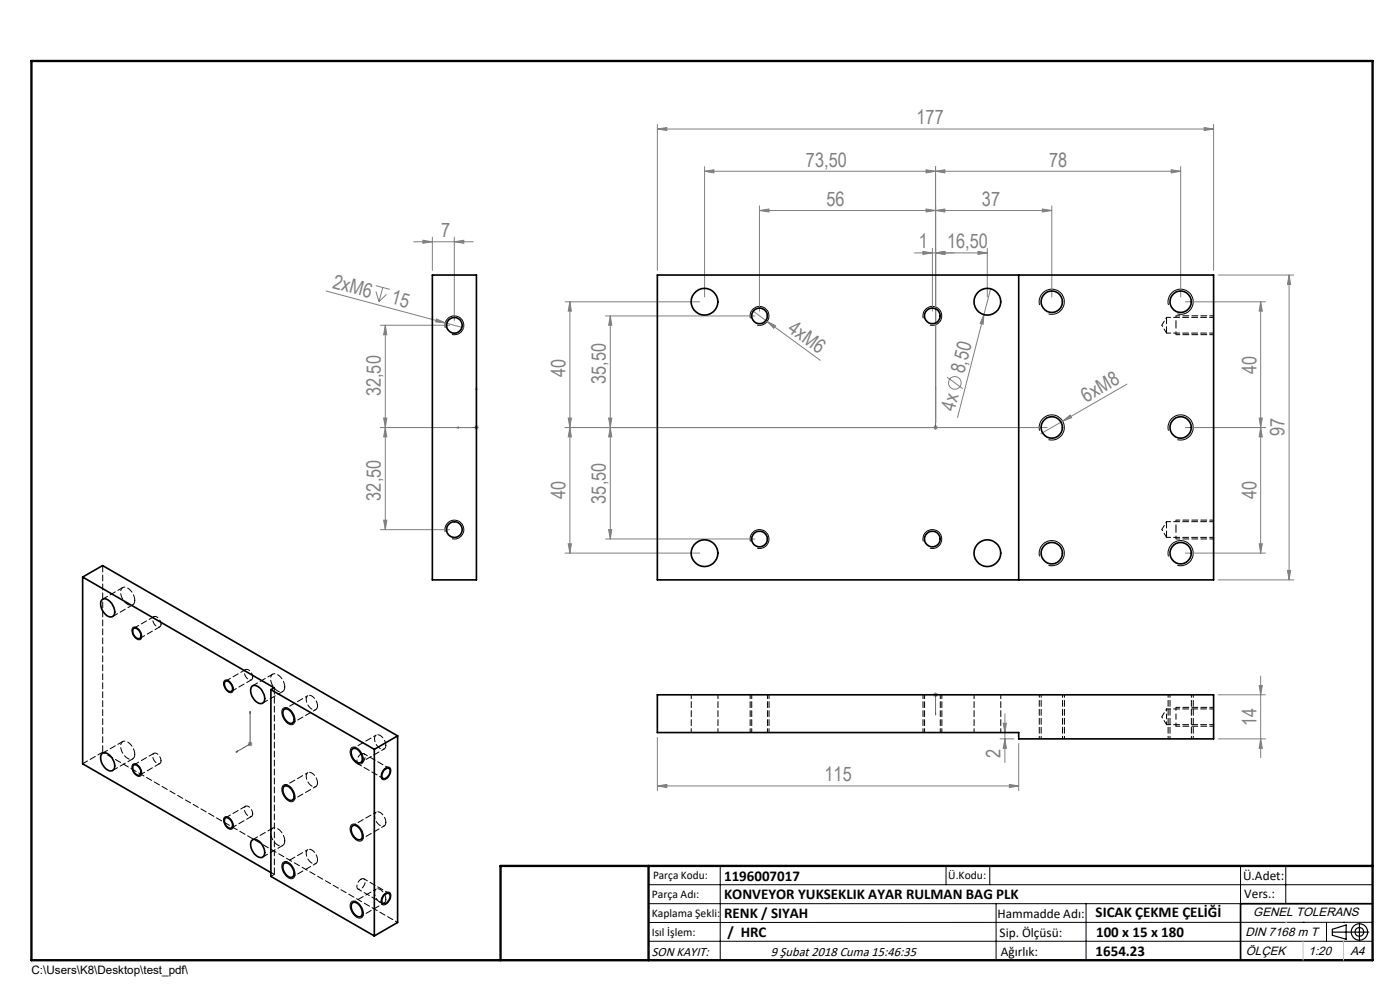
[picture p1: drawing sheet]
<svg xmlns="http://www.w3.org/2000/svg" width="297mm" height="210mm" viewBox="0 0 297 210" stroke-linecap="round" stroke-linejoin="round" font-family="sans-serif">
<g fill="none" stroke="#808080" stroke-width=".21">
<path d="M139.5 27.4l2-.4v.7zM139.5 26.4v31M139.5 27.4h118M149.5 36.3l1.9-.3v.7zM149.5 35.3v27.7M149.5 36.3h101M196.5 36l2 .3-2 .4zM198.5 36.3l1.9-.3v.7zM198.5 35.3v54.4M248.5 36l2 .3-2 .4zM250.5 35.3v27.7M255.4 27l2.1 .4-2.1 .3z"/>
<path d="M257.5 26.4v31M87.7 51.3h12.7M89.7 51l2 .3-2 .3zM91.7 50.3v7.1M96.4 51.3l2-.3v.6zM96.4 50.3v17.7M161.1 44.7l2-.4v.7zM161.1 43.7v22.3M161.1 44.7h62M194 53.6h15.4M195.8 53.3l2 .3-2 .4zM196.5 44.3l2 .4-2 .3z"/>
<path d="M197.8 52.7v13.3M198.5 44.7l1.9-.4v.7zM198.5 53.6l1.9-.3v.7zM207.5 53.3l1.9 .3-1.9 .4zM209.4 52.7v10.3M221.1 44.3l2 .4-2 .3zM223.1 43.7v19.3M258.4 58.3h16.1M273.5 58.3v64.7M273.5 58.3l.3 2.1h-.7zM69.2 61.7l29.1 7.8M79.7 60.6l3 .8"/>
<path d="M79.8 61.9l.6 2.1M80.7 69h14.7M81.2 61l-.8 3M81.7 69v43.4M81.7 69l.4 2h-.7zM82 62.5l-1.6 1.5M92.6 67.7l1.9 .8-2.1-.2zM119.9 64h28.5M120.9 64v53.3M120.9 64l.3 2h-.7zM128.4 67h31.7M129.5 67v47.3"/>
<path d="M129.5 67l.3 2h-.7zM159.5 65.8l3.2 2.4M162.7 68.2l1.8 .9-.4 .5zM162.7 68.2l11.3 8.2M208.7 66.7l-.1 2.1-.7-.2zM210.1 61.3l-7 27.3M251.5 64h17M267.4 64v53.3M267.4 64l.4 2h-.7zM80.7 90.7h19.3M81.4 88.7h.7l-.4 2zM81.7 90.7l.4 2h-.7z"/>
<path d="M100.5 90.7h1.1M100.7 90.3l.7 .7M101.1 90.2v1M101.4 90.3l-.7 .7M119.9 90.7h102.2M120.5 88.7h.7l-.3 2zM120.9 90.7l.3 2h-.7zM129.1 88.7h.7l-.3 2zM129.5 90.7l.3 2h-.7zM198.1 90.3l.7 .7M198.5 90.2v1M198.8 90.3l-.7 .7"/>
<path d="M200.9 80l3.3 2.4M225.4 89.4l1.6-1.4 .3 .6zM239.1 81.5l-18.3 10.5M251.5 90.7h17M267.1 88.7h.7l-.4 2zM267.4 90.7l.4 2h-.7zM80.7 112.4h14.7M81.4 110.3h.7l-.4 2.1zM119.9 117.3h28.5M120.5 115.3h.7l-.3 2zM128.4 114.3h31.7M129.1 112.4h.7l-.3 1.9z"/>
<path d="M251.5 117.3h17M267.1 115.3h.7l-.4 2zM258.4 123h16.1M273.1 121h.7l-.3 2zM52.6 157.8h1M52.7 157.5l.7 .7M53.1 157.3v1M53.4 157.5l-.7 .7M139.5 156.4v11.3M197.9 147.4h1.1M198.1 147l.7 .7M198.5 146.9v1"/>
<path d="M198.8 147l-.7 .7M212.2 156.7h2.9M212.8 153.4h.7l-.3 2zM213.2 151.4v10.3M213.2 156.7l.3 2h-.7zM216.1 157.7v10M258.4 147.4h10.1M258.4 156.7h10.1M267.1 145.4h.7l-.4 2zM267.4 143.4v17.3M267.4 156.7l.4 2h-.7zM139.5 166.7l2-.3v.7z"/>
<path d="M139.5 166.7h76.6M214.1 166.4l2 .3-2 .4z"/>
<circle cx="202.5" cy="81.2" r="1.34"/>
</g>
<g fill="none" stroke="#000" stroke-width=".21">
<path d="M94.5 69.5a1.99 1.99 0 0 1 1.7-2.5 1.99 1.99 0 0 1 2.2 2.2 1.99 1.99 0 0 1-2.5 1.7M159.2 67.5a1.98 1.98 0 0 1 1.8-2.5 1.98 1.98 0 0 1 2.1 2.2 1.98 1.98 0 0 1-2.5 1.7M195.9 67.5a1.99 1.99 0 0 1 1.7-2.5 1.99 1.99 0 0 1 2.2 2.2 1.99 1.99 0 0 1-2.5 1.7M220.6 64.7a2.67 2.67 0 0 1 2.3-3.3 2.67 2.67 0 0 1 2.9 2.9 2.67 2.67 0 0 1-3.4 2.3M247.9 64.7a2.67 2.67 0 0 1 2.4-3.3 2.67 2.67 0 0 1 2.8 2.9 2.67 2.67 0 0 1-3.3 2.3M220.6 91.4a2.67 2.67 0 0 1 2.3-3.4 2.67 2.67 0 0 1 2.9 3 2.67 2.67 0 0 1-3.4 2.3M247.9 91.4a2.67 2.67 0 0 1 2.4-3.4 2.67 2.67 0 0 1 2.8 3 2.67 2.67 0 0 1-3.3 2.3M94.5 112.8a1.98 1.98 0 0 1 1.7-2.4 1.98 1.98 0 0 1 2.2 2.1 1.98 1.98 0 0 1-2.5 1.8M159.2 114.9a1.99 1.99 0 0 1 1.8-2.5 1.99 1.99 0 0 1 2.1 2.1 1.99 1.99 0 0 1-2.5 1.8M195.9 114.9a2 2 0 0 1 1.7-2.6 2 2 0 0 1 2.2 2.2 2 2 0 0 1-2.5 1.8M220.6 118a2.66 2.66 0 0 1 2.3-3.3 2.66 2.66 0 0 1 2.9 2.9 2.66 2.66 0 0 1-3.4 2.3M247.9 118a2.66 2.66 0 0 1 2.3-3.3 2.66 2.66 0 0 1 2.9 2.9 2.66 2.66 0 0 1-3.3 2.3"/>
<path d="M28.1 133.2a1.29 1.29 0 0 1 1.9 1.1l.1 .3a.75 .75 0 0 1-.3 1.1 .75 .75 0 0 1-1-.3l-.5-.6-.3-.7zM47.7 144.3a1.81 1.81 0 0 1 1.7 2.4 .92 .92 0 0 1-1.5-.4l-.5-1a.9 .9 0 0 1 .3-1zM60 150.3a1.35 1.35 0 0 1 1.8 .5 2.17 2.17 0 0 1 .4 2.8 1.49 1.49 0 0 1-1.8-.8l-.6-1.2a1.43 1.43 0 0 1 .2-1.3zM74.5 158.6a1.3 1.3 0 0 1 1.8 .6 2.13 2.13 0 0 1 .4 2.8 1.96 1.96 0 0 1-2.2-1.6 1.71 1.71 0 0 1 0-1.8zM28.1 162.2a1.29 1.29 0 0 1 1.9 1.1l.1 .3a.75 .75 0 0 1-.3 1 .75 .75 0 0 1-1-.2l-.5-.6-.3-.7zM47.6 173.4a1.29 1.29 0 0 1 1.8 1.1l.1 .3a.76 .76 0 0 1-.3 1 .76 .76 0 0 1-1-.2l-.8-1.3zM60 166.6a1.45 1.45 0 0 1 2.1 .9l.4 .8a1.09 1.09 0 0 1-.8 1.8 2.63 2.63 0 0 1-1.7-3.5zM74.5 175a1.3 1.3 0 0 1 1.8 .5 2.13 2.13 0 0 1 .4 2.8 1.96 1.96 0 0 1-2.2-1.6 1.71 1.71 0 0 1 0-1.7zM81.6 163a.76 .76 0 0 1 1-.2 .76 .76 0 0 1 .3 1 1.61 1.61 0 0 1-1.8 1.5 1.68 1.68 0 0 1 .5-2.3zM60 182.9a1.45 1.45 0 0 1 2.1 1l.4 .8a1.09 1.09 0 0 1-.8 1.7 2.63 2.63 0 0 1-1.7-3.5zM74.5 191.3a1.3 1.3 0 0 1 1.8 .5 2.13 2.13 0 0 1 .4 2.9 1.95 1.95 0 0 1-2.2-1.7 1.65 1.65 0 0 1 0-1.7zM81.6 189.6a.75 .75 0 0 1 1-.3 .75 .75 0 0 1 .3 1 1.68 1.68 0 0 1-1.8 1.6 1.68 1.68 0 0 1 .5-2.3z"/>
<path d="M137.6 187.7h153.6M137.6 191.7h153.6M137.6 199.7h153.6M152.8 183.7v20M200.7 183.7v4M210 183.7v4M211.3 191.7v12M230.4 191.7v12M263.2 183.7v20M272.8 183.7v8M276.4 195.6h.1M281.4 195.6v4.1"/>
<path d="M285 195.6h.1M291.2 195.6l-153.6 .1"/>
</g>
<path d="M249.5 68.5v-1.5M249.5 111.8v-1.5" fill="none" stroke="#000" stroke-width=".21" stroke-dasharray="1.3 .6" stroke-dashoffset=".7" stroke-linecap="butt"/>
<path d="M249.5 71v-2M249.5 114.3v-2M249.5 154v-4" fill="none" stroke="#000" stroke-width=".21" stroke-dasharray="1.3 .6" stroke-dashoffset=".6" stroke-linecap="butt"/>
<g fill="none" stroke="#000" stroke-width=".25">
<path d="M282.6 197.7h7.8M282.6 197.1l3-.9v3l-3-.8zM288.4 195.8v3.8M106.2 203.7h185"/>
<circle cx="288.4" cy="197.7" r="1.74"/>
<circle cx="288.4" cy="197.7" r=".93"/>
</g>
<g fill="none" stroke="#00f" stroke-width=".21">
<path d="M96.8 90.7l.4-.1v.2zM101.1 82.2l.1 .4h-.2zM101.1 82.2v8.5h-4.3M198.5 90.6v.2zM198.5 82.2v.4v-.4M198.5 90.7h.1M198.5 82.2v8.5M50.1 159.6l.3-.3v.2zM53.1 150.9v.3l-.1 .1zM53.1 150.9v6.9l-3 1.8M198.5 151.7v-.5v.5M198.5 147.3v.2z"/>
<path d="M198.5 147.4h.1M198.5 147.4v4.3"/>
</g>
<path d="M249.5 71h8M257.5 67h-8M249.5 114.3h8M257.5 110.3h-8M159.1 147.4v8M163.1 155.4v-8M195.8 147.4v8M199.8 155.4v-8M249.5 154h8M257.5 150h-8" fill="none" stroke="#000" stroke-width=".21" stroke-dasharray="1.3 .6" stroke-dashoffset=".4"/>
<path d="M249.5 69v-.5M249.5 112.3v-.5M249.5 154h.1" fill="none" stroke="#000" stroke-width=".21" stroke-dasharray="1.3 .6"/>
<path d="M220.5 147.4v9.3M225.8 156.7v-9.3M247.8 147.4v9.3M253.1 156.7v-9.3" fill="none" stroke="#000" stroke-width=".21" stroke-dasharray="1.3 .6" stroke-dashoffset=".7"/>
<path d="M291.2 191.7h-28v12" fill="none" stroke="#000" stroke-width=".35"/>
<path d="M6.7 12.9h284.5v190.8h-284.5zM137.6 183.7v20M291.2 183.7h-185v20" fill="none" stroke="#000" stroke-width=".5"/>
<path d="M276.4 199.7v4M285 199.7v4" fill="none" stroke="#c0c0c0" stroke-width=".21"/>
<path d="M272.8 195.6h.1" fill="none" stroke="#c0c0c0" stroke-width=".25"/>
<g fill="#00f">
<path d="M198.5 90.6v.2zM198.5 82.2v.4z"/>
<path d="M198.5 151.2v.5zM198.5 147.3v.2z"/>
<path d="M50.1 159.6l.3-.1v-.2zM53.1 150.9l-.1 .4 .1-.1zM96.8 90.7l.4 .1v-.2zM101.1 82.2l-.1 .4h.2z"/>
</g>
<g fill="#808080">
<path d="M92.6 67.7l1.9 .8-2.1-.2z"/>
<path d="M225.4 89.4l1.6-1.4 .3 .6z"/>
<path d="M208.7 66.7l-.1 2.1-.7-.2z"/>
<path d="M162.7 68.2l1.8 .9-.4 .5z"/>
<path d="M255.4 27l2.1 .4-2.1 .3zM139.5 27.4l2-.4v.7zM198.5 53.6l1.9-.3v.7zM195.8 53.3l2 .3-2 .4zM196.5 44.3l2 .4-2 .3zM161.1 44.7l2-.4v.7zM196.5 36l2 .3-2 .4zM149.5 36.3l1.9-.3v.7zM214.1 166.4l2 .3-2 .4zM139.5 166.7l2-.3v.7zM96.4 51.3l2-.3v.6zM89.7 51l2 .3-2 .3z"/>
<path d="M198.5 53.6l1.9-.3v.7zM207.5 53.3l1.9 .3-1.9 .4zM198.5 44.7l1.9-.4v.7zM221.1 44.3l2 .4-2 .3zM198.5 36.3l1.9-.3v.7zM248.5 36l2 .3-2 .4z"/>
<path d="M129.1 88.7h.7l-.3 2zM129.5 67l.3 2h-.7zM120.5 88.7h.7l-.3 2zM120.9 64l.3 2h-.7zM267.1 88.7h.7l-.4 2zM267.4 64l.4 2h-.7zM267.4 156.7l.4 2h-.7zM267.1 145.4h.7l-.4 2zM213.2 156.7l.3 2h-.7zM212.8 153.4h.7l-.3 2zM81.4 88.7h.7l-.4 2zM81.7 69l.4 2h-.7z"/>
<path d="M273.1 121h.7l-.3 2zM273.5 58.3l.3 2.1h-.7z"/>
<path d="M267.4 90.7l.4 2h-.7zM267.1 115.3h.7l-.4 2zM129.5 90.7l.3 2h-.7zM129.1 112.4h.7l-.3 1.9zM120.9 90.7l.3 2h-.7zM120.5 115.3h.7l-.3 2zM81.7 90.7l.4 2h-.7zM81.4 110.3h.7l-.4 2.1z"/>
</g>
<g fill="none" stroke="#000" stroke-width=".35">
<path d="M91.7 58.3h9.4v64.7h-9.4zM139.5 58.3h118v64.7h-118zM216.1 58.3v64.7M17.5 122.4l4.3-2.4 62.5 36.1M17.5 122.4l40.7 23.5-.7 .4M17.5 122.4v39.6l40 23.1M21.7 127.2a1.36 1.36 0 0 1 1.8 .6 2.3 2.3 0 0 1 .5 2.9 1.32 1.32 0 0 1-1.8-.6 2.38 2.38 0 0 1-.5-2.9zM28.3 133.4a1.04 1.04 0 0 1 1.5 .8l.1 .3a.67 .67 0 0 1-.3 1 .67 .67 0 0 1-1-.4l-.3-.6zM21.7 159.8a1.84 1.84 0 0 1 2.3 1.4l.3 .9a1.05 1.05 0 0 1-.4 1.3 1.05 1.05 0 0 1-1.4-.3 2.68 2.68 0 0 1-.8-3.3zM47.7 144.6a.88 .88 0 0 1 1.3 .6l.3 .6a.67 .67 0 0 1-.3 .9 .67 .67 0 0 1-.9-.4l-.5-.9zM53.5 145.5a1.84 1.84 0 0 1 2.3 1.4l.3 .9a1.05 1.05 0 0 1-.4 1.3 1.05 1.05 0 0 1-1.4-.3 2.68 2.68 0 0 1-.8-3.3zM57.5 146.3l21.9 12.7"/>
<path d="M57.5 146.3v39.6l21.9 12.6M60.2 150.5a1.31 1.31 0 0 1 1.9 1l.1 .4a.9 .9 0 0 1 0 1.3 .9 .9 0 0 1-1.2-.1 2.15 2.15 0 0 1-.8-2.6zM74.7 158.9a1.31 1.31 0 0 1 1.9 .9l.1 .4a.98 .98 0 0 1-.6 1.6 2.22 2.22 0 0 1-1.4-2.9zM79.4 159v39.5M84.3 156.1v39.6l-4.9 2.8M84.3 156.1l-4.9 2.9M139.5 147.4h118v9.3h-41.4v-1.3h-76.6zM28.3 162.4a1.04 1.04 0 0 1 1.5 .8l.1 .3a.67 .67 0 0 1-.3 1 .67 .67 0 0 1-1-.4l-.3-.6zM47.7 173.6a.89 .89 0 0 1 1.3 .5l.3 .7a.67 .67 0 0 1-.3 .9 .67 .67 0 0 1-.9-.4l-.5-.9zM53.5 178.2a1.85 1.85 0 0 1 2.3 1.4l.3 .8a1.04 1.04 0 0 1-.4 1.4 1.04 1.04 0 0 1-1.4-.3 2.62 2.62 0 0 1-.8-3.3zM60.2 166.9a1.31 1.31 0 0 1 1.9 .9l.1 .4a.97 .97 0 0 1 .2 1 .97 .97 0 0 1-.8 .6 2.25 2.25 0 0 1-1.4-2.9zM74.7 175.2a1.31 1.31 0 0 1 1.9 1l.1 .4a.98 .98 0 0 1-.6 1.5 2.22 2.22 0 0 1-1.4-2.9z"/>
<path d="M81.4 163.5l.2-.3a.66 .66 0 0 1 1-.2 .66 .66 0 0 1 .1 1l-.6 .9a.66 .66 0 0 1-.9 .2 .66 .66 0 0 1-.1-1zM60.2 183.2a1.54 1.54 0 0 1 2 1.3 .97 .97 0 0 1 .2 1 .97 .97 0 0 1-.8 .6 2.25 2.25 0 0 1-1.4-2.9zM74.7 191.5a1.31 1.31 0 0 1 1.9 1l.1 .4a.98 .98 0 0 1-.6 1.6 2.22 2.22 0 0 1-1.4-3zM81.4 190l.2-.2a.67 .67 0 0 1 1-.2 .67 .67 0 0 1 .1 1l-.4 .6a.69 .69 0 0 1-.6 .5 .69 .69 0 0 1-.7-.5l.1-.6z"/>
<circle cx="96.4" cy="69" r="1.67"/>
<circle cx="149.5" cy="64" r="2.83"/>
<circle cx="161.1" cy="67" r="1.67"/>
<circle cx="197.8" cy="67" r="1.66"/>
<circle cx="209.5" cy="64" r="2.84"/>
<circle cx="223.1" cy="64" r="2.27"/>
<circle cx="250.5" cy="64" r="2.27"/>
<circle cx="223.1" cy="90.7" r="2.27"/>
<circle cx="250.5" cy="90.7" r="2.27"/>
<circle cx="96.4" cy="112.3" r="1.68"/>
<circle cx="149.5" cy="117.3" r="2.83"/>
<circle cx="161.1" cy="114.3" r="1.68"/>
<circle cx="197.8" cy="114.3" r="1.67"/>
<circle cx="209.5" cy="117.3" r="2.84"/>
<circle cx="223.1" cy="117.3" r="2.27"/>
<circle cx="250.5" cy="117.3" r="2.27"/>
</g>
<path d="M247.5 67.3v3.4M21.8 119.9v39.6M247.5 110.7v3.3M58.2 185.5v-39.6" fill="none" stroke="#000" stroke-width=".21" stroke-dasharray="1.3 .6" stroke-dashoffset="-.1"/>
<path d="M246.5 69l1 1.7M247.5 67.3l-1 1.7M246.5 112.3l1 1.7M247.5 110.7l-1 1.6M246.5 152l1 1.7M247.5 150.4l-1 1.6" fill="none" stroke="#000" stroke-width=".21" stroke-dasharray="1.3 .6" stroke-dashoffset="1"/>
<g fill="none" stroke="#000" stroke-width=".21" stroke-dasharray="1.3 .6" stroke-dashoffset=".4">
<path d="M247.5 70.7h10M257.5 67.3h-10M247.5 114h10M257.5 110.7h-10M34.2 132.4a1.55 1.55 0 0 0-1.5-1.6 1.42 1.42 0 0 0 .7 2.2 .52 .52 0 0 0 .6-.1 .52 .52 0 0 0 .2-.5M53.6 143.6a1.55 1.55 0 0 0-1.5-1.6 1.42 1.42 0 0 0 .7 2.2 .52 .52 0 0 0 .6 0 .52 .52 0 0 0 .2-.6M76.6 160a1.55 1.55 0 0 0-.7 2 1.43 1.43 0 0 0 1.6-1.7 .52 .52 0 0 0-.4-.4 .52 .52 0 0 0-.5 .1M146.6 147.4v8M152.3 155.4v-8M159.5 147.4v8M162.8 155.4v-8M196.1 147.4v8"/>
<path d="M199.5 155.4v-8M206.6 147.4v8M212.3 155.4v-8M247.5 153.7h10M257.5 150.4h-10M34.2 161.4a1.55 1.55 0 0 0-1.5-1.6 1.42 1.42 0 0 0 .7 2.2 .52 .52 0 0 0 .6-.1 .52 .52 0 0 0 .2-.5M53.6 172.6a1.55 1.55 0 0 0-1.5-1.6 1.42 1.42 0 0 0 .7 2.2 .52 .52 0 0 0 .6-.1 .52 .52 0 0 0 .2-.5M76 162.1l5.3 3M82.5 163l-5.3-3.1M57.5 185.1l.7 .4M58.2 185.5l-.7 .4M76 188.6l5.3 3.1"/>
<path d="M76.6 186.5a1.55 1.55 0 0 0-.7 2.1 1.43 1.43 0 0 0 1.6-1.7 .52 .52 0 0 0-.4-.5 .52 .52 0 0 0-.5 .1M82.5 189.5l-5.3-3.1"/>
</g>
<path d="M247.5 152v1.7M247.5 150.4v1.6" fill="none" stroke="#000" stroke-width=".21" stroke-dasharray="1.3 .6" stroke-dashoffset=".8"/>
<path d="M21.8 159.5l62.6 36.2M220.9 147.4v9.3M225.4 156.7v-9.3M248.2 147.4v9.3M252.7 156.7v-9.3" fill="none" stroke="#000" stroke-width=".21" stroke-dasharray="1.3 .6" stroke-dashoffset=".7"/>
<path d="M67.4 149.7a2.18 2.18 0 0 0-2-2.2 1.67 1.67 0 0 0 .2 2.5l.3 .3a.79 .79 0 0 0 1 .3 .79 .79 0 0 0 .5-.9M81.9 158.1a2.18 2.18 0 0 0-2-2.2 1.67 1.67 0 0 0 .2 2.5l.3 .2a.79 .79 0 0 0 1 .3 .79 .79 0 0 0 .5-.8M67.4 166.1a2.18 2.18 0 0 0-2-2.2 1.67 1.67 0 0 0 .2 2.4l.3 .3a.79 .79 0 0 0 1 .3 .79 .79 0 0 0 .5-.8M81.9 174.4a2.18 2.18 0 0 0-2-2.2 1.67 1.67 0 0 0 .2 2.5l.3 .3a.79 .79 0 0 0 1 .3 .79 .79 0 0 0 .5-.9M67.4 182.4a2.18 2.18 0 0 0-2-2.2 1.67 1.67 0 0 0 .2 2.5l.3 .2a.79 .79 0 0 0 1 .3 .79 .79 0 0 0 .5-.8M81.9 190.8a2.18 2.18 0 0 0-2-2.2 1.67 1.67 0 0 0 .2 2.4l.3 .3a.79 .79 0 0 0 1 .3 .79 .79 0 0 0 .5-.8" fill="none" stroke="#000" stroke-width=".21" stroke-dasharray="1.3 .6" stroke-dashoffset=".2"/>
<path d="M28.6 127.3a3 3 0 0 0-2.2-2.8 1.04 1.04 0 0 0-.8 1.5 2.64 2.64 0 0 0 2.4 2.4 .99 .99 0 0 0 .6-1.1M60.4 145.7a3 3 0 0 0-2.1-2.8 1.04 1.04 0 0 0-.9 1.5 2.64 2.64 0 0 0 2.4 2.3 .99 .99 0 0 0 .6-1M28.6 160a3 3 0 0 0-2.2-2.8 1.04 1.04 0 0 0-.8 1.5 2.64 2.64 0 0 0 2.4 2.3 .99 .99 0 0 0 .6-1M60.4 178.4a3 3 0 0 0-2.1-2.8 1.04 1.04 0 0 0-.9 1.4 2.64 2.64 0 0 0 2.4 2.4 .99 .99 0 0 0 .6-1" fill="none" stroke="#000" stroke-width=".21" stroke-dasharray="1.3 .6"/>
<g fill="none" stroke="#000" stroke-width=".21" stroke-dasharray="1.3 .6" stroke-dashoffset=".1">
<path d="M23.9 130.8l4.3-2.5M26 124.6l-4.2 2.5M29.7 135.4l4.2-2.4M32.7 130.8l-4.3 2.5M26 157.3l-4.2 2.4M32.7 159.8l-4.3 2.4M49.1 146.6l4.2-2.4M52.1 142l-4.2 2.5M55.7 149.1l4.3-2.4M57.8 143l-4.2 2.5M17.5 162l4.3-2.5M23.9 163.4l4.3-2.4"/>
<path d="M29.7 164.4l4.2-2.4M49.1 175.6l4.2-2.4M52.1 171l-4.2 2.5M57.8 175.7l-4.2 2.4M55.7 181.8l4.3-2.5"/>
</g>
<path d="M62.1 153.4l4.9-2.9M65.3 147.6l-4.9 2.8M79.8 155.9l-4.9 2.9M62.1 169.7l4.9-2.9M65.3 163.9l-4.9 2.8M76.6 161.7l4.9-2.8M76.6 178.1l4.9-2.9M79.8 172.3l-4.9 2.8M62.1 186l4.9-2.8M65.3 180.2l-4.9 2.9M76.6 194.4l4.9-2.9M79.8 188.6l-4.9 2.8" fill="none" stroke="#000" stroke-width=".21" stroke-dasharray="1.3 .6" stroke-dashoffset=".6"/>
<g font-size="4.2" fill="#808080">
<text x="194.4" y="26.4">177</text>
<text x="171" y="35.4">73,50</text>
<text x="222.6" y="35.4">78</text>
<text x="175.3" y="43.7">56</text>
<text x="208.3" y="43.7">37</text>
<text x="93.6" y="50.3">7</text>
<text x="194.9" y="52.7">1</text>
<text x="200.9" y="52.7">16,50</text>
<text x="70.4" y="61.1" transform="rotate(15 70.4 61.1)">2xM6</text>
<text x="82.7" y="64.4" transform="rotate(15 82.7 64.4)">15</text>
<text x="166.9" y="70.1" transform="rotate(36 166.9 70.1)">4xM6</text>
<text x="120" y="80" transform="rotate(-90 120 80)">40</text>
<text x="128.5" y="81.4" transform="rotate(-90 128.5 81.4)">35,50</text>
<text x="204.5" y="79.4" transform="rotate(-76 204.5 79.4)">8,50</text>
<text x="266.5" y="79.3" transform="rotate(-90 266.5 79.3)">40</text>
<text x="80.8" y="84" transform="rotate(-90 80.8 84)">32,50</text>
<text x="202.5" y="87.4" transform="rotate(-76 202.5 87.4)">4x</text>
<text x="230.4" y="85.4" transform="rotate(-30 230.4 85.4)">6xM8</text>
<text x="272.5" y="92.6" transform="rotate(-90 272.5 92.6)">97</text>
<text x="80.8" y="106.2" transform="rotate(-90 80.8 106.2)">32,50</text>
<text x="120" y="105.9" transform="rotate(-90 120 105.9)">40</text>
<text x="128.5" y="106.8" transform="rotate(-90 128.5 106.8)">35,50</text>
<text x="266.5" y="105.9" transform="rotate(-90 266.5 105.9)">40</text>
<text x="266.5" y="154" transform="rotate(-90 266.5 154)">14</text>
<text x="212.2" y="160.7" transform="rotate(-90 212.2 160.7)">2</text>
<text x="174.9" y="165.8">115</text>
</g>
<g font-size="3.2">
<text x="153.6" y="190.8">KONVEYOR YUKSEKLIK AYAR RULMAN BAG PLK</text>
<text x="153.6" y="186.8">1196007017</text>
<text x="153.6" y="194.8">RENK / SIYAH</text>
<text x="232.4" y="194.5">SICAK ÇEKME ÇELİĞİ</text>
<text x="154.3" y="198.8">/ HRC</text>
<text x="232.4" y="202.8">1654.23</text>
<text x="232.5" y="198.8">100 x 15 x 180</text>
</g>
<g font-size="2.8">
<text x="263.7" y="186.7">Ü.Adet:</text>
<text x="263.9" y="190.5">Vers.:</text>
<text x="211.6" y="194.8">Hammadde Adı:</text>
<text x="138.3" y="202.8">SON KAYIT:</text>
<text x="163.5" y="202.8">9 Şubat 2018 Cuma 15:46:35</text>
<text x="212.1" y="198.7">Sip. Ölçüsü:</text>
<text x="212.3" y="202.7">Ağırlık:</text>
</g>
<g font-size="2.6">
<text x="265.9" y="194.4">GENEL TOLERANS</text>
<text x="264.2" y="198.5">DIN 7168 m T</text>
<text x="264.3" y="202.6">ÖLÇEK</text>
<text x="277.6" y="202.6">1:20</text>
<text x="286.5" y="202.6">A4</text>
</g>
<g font-size="2.5">
<text x="138.3" y="190.5">Parça Adı:</text>
<text x="138.5" y="186.5">Parça Kodu:</text>
<text x="201.2" y="186.5">Ü.Kodu:</text>
<text x="138.3" y="194.5">Kaplama Şekli:</text>
<text x="138.3" y="198.6">Isıl İşlem:</text>
<text x="6.7" y="206.7">C:\Users\K8\Desktop\test_pdf\</text>
</g>
</svg>
